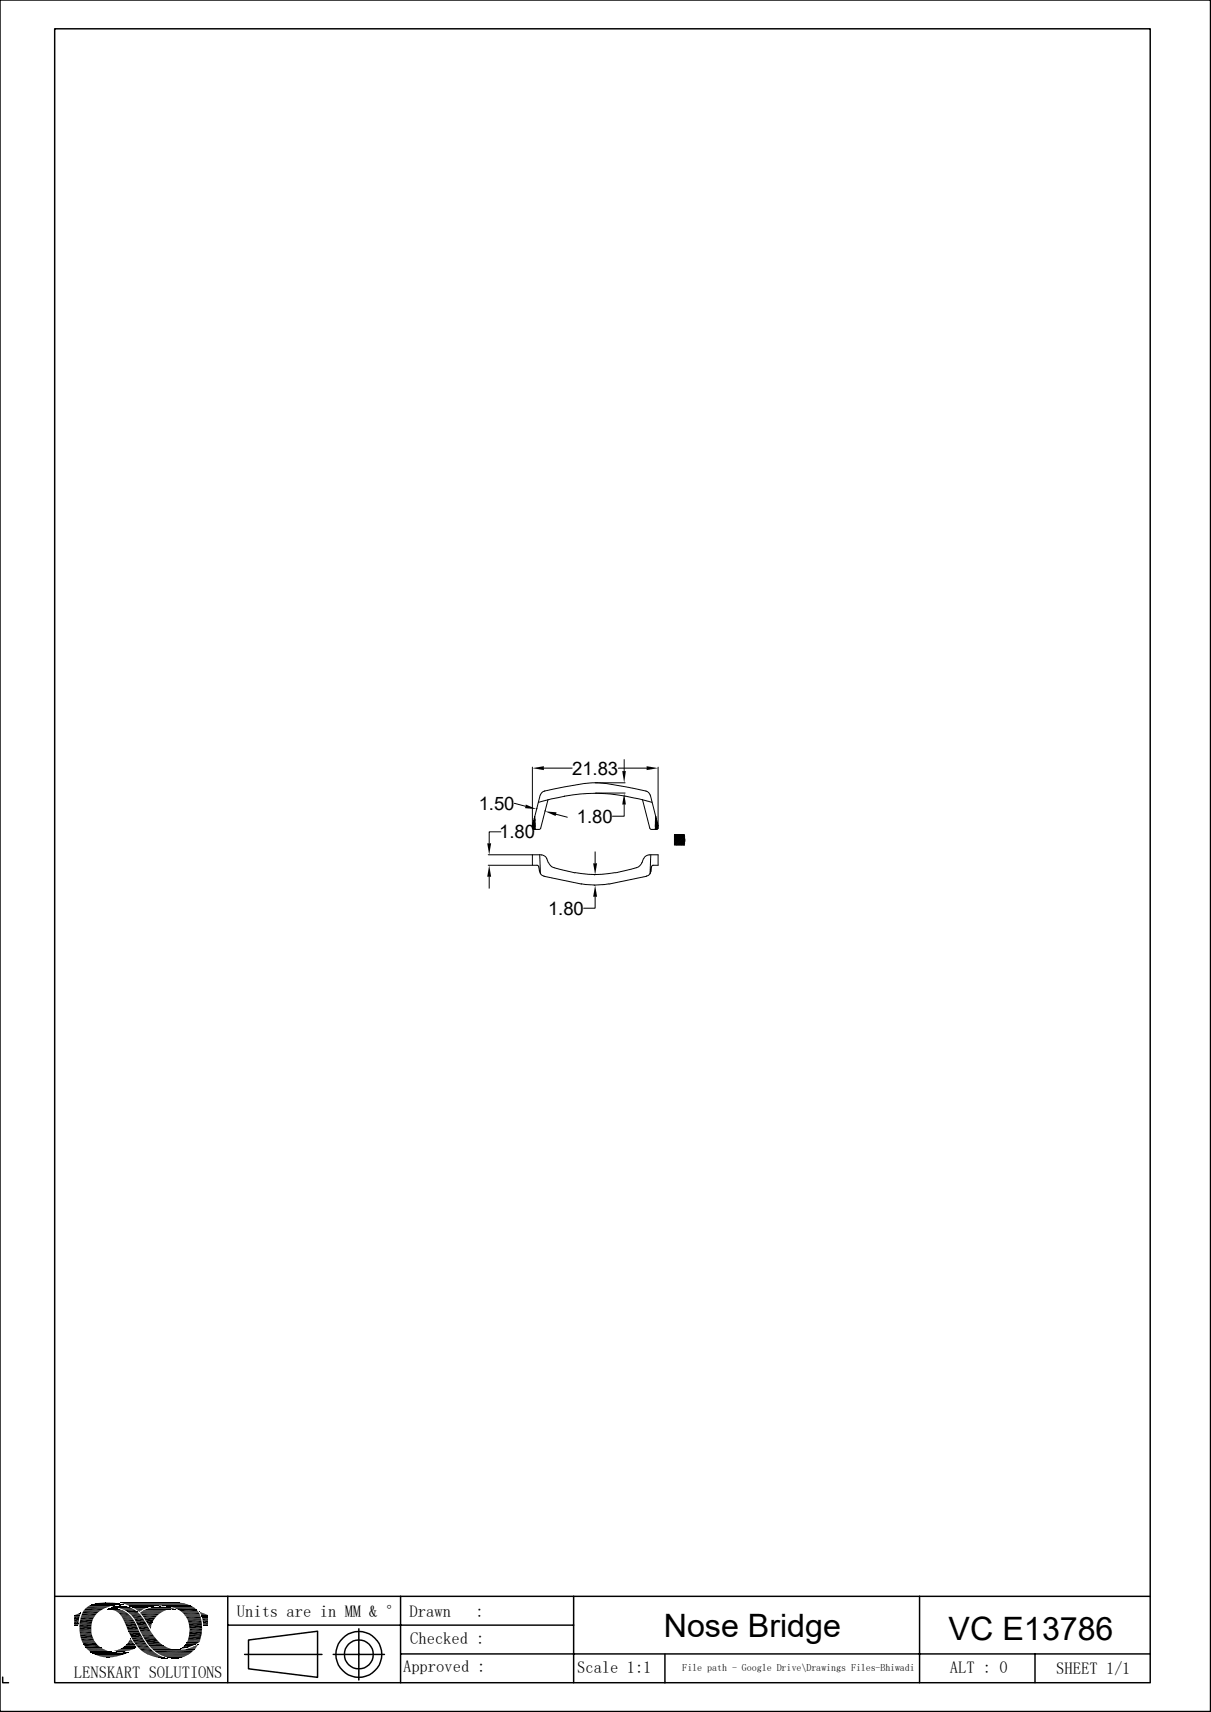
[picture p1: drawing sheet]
<svg xmlns="http://www.w3.org/2000/svg" width="210mm" height="297mm" viewBox="0 0 210 297" stroke-linecap="round" stroke-linejoin="round" font-family="sans-serif">
<g fill="none" stroke="#000" stroke-width=".17">
<path d="M89.2 139.4l1.9 .5M92.3 133.1v10.1M93.7 137.9l-1.4 5.4M94.3 133.3h4.9M94.4 137.2a.98 .98 0 0 0-.7 .7M95 138.7l-1.2 5-.2 .2h-1.1M97.9 138.1a30.5 30.5 0 0 1 14.1 .8l1.1 .3M97.9 138.1l-4.5 1.1M103.3 135.8h5.1M103.3 137.6h5.1M105.1 135.9l-.9-.1a21 21 0 0 0-6.4 .7l-3.4 .7M105.2 135.9l6.9 1.3"/>
<path d="M107.2 133.3h4.9M108.2 139.6v2h-2M108.2 131.8v2M111.4 138.7l1.3 5 .2 .2h1M112 137.2a.98 .98 0 0 1 .7 .7M112.8 137.9l1.3 5.4M114.1 133.1v10.1M84.7 148.3h7.5M84.7 150.1h7.5M84.8 152.1v2M86.9 144.3h-2.1v2M92.3 143.3v.4"/>
<path d="M92.4 143.7l.1 .1M92.7 141.6l.1 .8-.3 .3M92.8 141.7l-.1 .1M92.8 141.9l-.2 .2M92.8 142.4v1.5M92.8 142.2l-.3 .2M92.8 142.6l-.4 .4M92.8 142.8l-.5 .5M92.8 143l-.5 .5M92.8 143.2l-.5 .5M92.8 143.4l-.4 .4M92.8 143.7l-.2 .2"/>
<path d="M93.1 140.2v.1M93.6 151.2l.3 .5 .5 .3M93.6 148.3l.1 3.3M93.9 148.3l.5 .2a1.66 1.66 0 0 1 .7 1.1M93.9 148.3h-1.6v1.8l1 .1 .3 1M94.3 152l6.5 1.4M94.6 140.6l-.1 .1M95.1 149.6a1.98 1.98 0 0 0 1.9 1.2l2.7 .6M96.4 141.3l2 .5M99.7 151.4a18.4 18.4 0 0 0 7 0M100.8 153.3l2.4 .2 2.4-.2M103 151.8h.2"/>
<path d="M103 153.6h.2M103.2 155.6v2h-2M103.2 147.8v2M111.6 149a2.13 2.13 0 0 1-2.1 1.8l-2.7 .6M112.1 152l-6.5 1.4M112.6 148.3h1.5v1.8l-1 .1-.2 1M112.6 148.3l-.6 .2-.4 .5M112.9 151.2l-.3 .5-.5 .3M112.9 148.3l-.2 3.3M113.6 143.7l.2 .2M113.6 143.4l.4 .4M113.6 143.2l.5 .5"/>
<path d="M113.6 143l.5 .5M113.6 142.8l.5 .5M113.6 142.6l.4 .4M113.7 142.2l.2 .2M113.7 141.9l.1 .2M113.7 142.4v1.5M113.7 141.7v.1M113.7 141.6v.8l.3 .3M114.1 143.7l-.2 .1M114.1 143.3v.4M117 144.8h1.7v1.8h-1.7zM117.1 144.8l-.1 .1"/>
<path d="M117.3 144.8l-.3 .3M117.5 144.8l-.5 .5M117.7 144.8l-.7 .8M118 144.8l-1 1M118.2 144.8l-1.2 1.2M118.4 144.8l-1.4 1.5M118.6 144.8l-1.6 1.7M118.7 144.9l-1.6 1.7M118.7 146.6h-.1M118.7 145.2l-1.4 1.4M118.7 145.4l-1.2 1.2M118.7 146.3l-.3 .3"/>
<path d="M118.8 145.6l-1.1 1M118.8 145.8l-.9 .8M118.8 146l-.6 .6M14.3 279.9h2.5M14.5 279.4h3M14.9 279h3.4M15.2 278.7h3.9M15.4 278.6h4.1M15.5 278.5h4.2M15.9 278.4h5.5M15.9 278.4h5.4M16 278.3h5.2"/>
<path d="M16.2 278.3h4.8M16.4 278.2h4.3M16.6 278.2h3.9M17 278.1h3.1M17.1 278.1h2.9M18.5 279.2h2.2M18.7 279.2h2.1M19.3 278.8h3.1M19.3 278.8h3M19.3 278.8h3.2M19.4 278.7h2.7M19.7 278.7h2.2"/>
<path d="M20.1 278.5h-4.5M20.1 278.9h2.7M20.8 279h2M20.8 279.1h2.4M20.9 278h9.8M20.9 278h10.3M20.9 278.1h10.6M21.1 278.1h10.9M21.1 278.4h-5.4M21.4 278.2h10.8M21.5 278.3h10.9M21.8 278.3h10.7"/>
<path d="M21.8 278.4h10.9M22 278.4h10.9M22.1 278.5h11M22.4 278.6h10.7M22.4 278.6h5M22.5 278.6h4.4M22.5 278.7h4.2M22.8 278.8h3.2M23 278.9h2.6M23.2 279h2.2M24.3 279.8h3.7M24.3 279.8h3.6"/>
<path d="M24.3 279.9h3.5M24.4 279.7h3.8M24.6 279.6h3.6M24.6 279.5h4M24.8 279.4h3.9M24.9 279.3h4.2M25.2 279.2h4.2M25.5 279.1h4.8M25.7 278.8l-2.8 .1M25.7 279h4.4M25.8 279h4.2M26.1 278.9h3.6"/>
<path d="M26.3 278.9h3.2M26.6 278.8h2.6M26.8 278.8h2.2M28.2 278.6h5M28.9 278.6h4.3M28.9 278.7h4.5M29.6 278.8h4M29.9 278.9h3.8M30.2 279h3.7M30.4 279.2h-5.1M30.6 279.1h3.4M30.7 279.2h3.4"/>
<path d="M31.4 279.7h3.1M31.6 279.8h2.9M13.8 282.3h2M13.8 282.8h2M13.8 283h2M13.8 283.1h2M13.8 283.5h2.1M13.9 281h2.2M14 280.5h2.4M14 284.2h2.2M14.2 284.7h2.2M14.5 285.3h2.3"/>
<path d="M14.9 285.8h2.6M14.9 285.9h2.7M14.9 285.9h2.8M15 286h2.8M15.1 286.1h3M15.2 286.3h3.3M15.4 286.4h3.1M15.5 286.4h3.5M15.6 286.6h3.8M15.7 286.6h3.7M15.7 286.6h4.2M15.8 286.7h4.4"/>
<path d="M15.8 286.7h5.3M15.9 286.8h6.2M16.1 286.9h5.8M16.1 286.9h5.7M16.2 287h5.5M16.4 287h5.1M16.5 287.1h4.8M16.6 287.1h4.5M16.9 287.3h4M17.2 287.3h3.2M17.4 287.4h2.9M19.8 286.4h2.7"/>
<path d="M19.8 286.4h2.4M20 286.3h2.6M20.2 286.2h2.7M20.6 286.2h2.5M20.7 286.1h2.6M21 286h2.4M21 285.9h2.6M21.4 285.7h2.2M21.5 285.7h2.1M21.5 285.6h2.1M23.6 285.8h-2.3M24.6 280.2h2.7"/>
<path d="M24.9 280.6h2.1M25 286.8h2.1M25.6 287.1h2M25.6 285.2h2.4M25.9 285.5h2.5M25.9 285.6h2.7M26 285.7h2.8M26.1 285.8h3M26.2 285.9h3.1M26.3 286h3.3M26.4 286.1h3.4M26.4 286.1h3.7"/>
<path d="M26.5 286.2h4.1M26.5 286.2h4.7M26.6 286.3h7.1M26.6 286.3h7M27.1 286.7h6.1M27.3 286.9h5.7M27.5 286.9h5.4M27.5 287h5.4M27.7 287.1h5M28 287.2h4.4M28.3 287.3h3.9M28.5 287.5h3.5"/>
<path d="M29 287.5h2.6M29.1 287.6h2.5M31.2 286.2h2.5M31.9 280.1h2.7M32 280.2h2.7M32 280.3h2.7M32.1 280.4h2.7M32.2 280.4h2.6M32.2 280.5h2.6M32.4 280.9h2.5M32.4 284.8h2.2M32.4 284.9h2.2"/>
<path d="M32.4 284.9h2.1M32.4 285h2.1M32.5 284.7h2.2M32.6 284.6h2.1M32.6 284.7h2.1M32.6 284.5h2.1M32.7 281.5h2.3M32.7 283.9h2.2M32.9 282.5h2.2"/>
</g>
<g fill="#000">
<path d="M91.2 139.6l1.8 .8-1.9-.2zM92.3 133.3l2-.4v.7zM107.9 133.8h.6l-.3 2zM108.2 137.6l.3 2h-.6zM112.1 132.9l2 .4-2 .3zM84.8 150.1l.4 2h-.7zM84.5 146.3h.7l-.4 2zM94.5 140.8l2 .1-.1 .7zM102.9 149.8h.6l-.3 2zM103.2 153.6l.3 2h-.6zM13.4 280l.4-.1 .1 .1zM13.8 279.9h.2l-.1 .1z"/>
<path d="M13.8 279.9h.2zM17.8 278h1.6zM18.2 278h1.2zM18.6 279.1h2zM18.7 279.1h1.9zM18.8 279.1h1.7zM18.8 279.1h1.6zM18.9 279.1h1.5zM19 279.1h1zM18.9 279.1h1.2zM19 279.1h1.1zM19.1 279.1h.9z"/>
<path d="M19.1 279.2l1.9 .1zM19.1 279.1h.8zM19.3 279.1h.6zM19.5 279.3l1.8 .1zM19.3 279.1h.5zM19.6 279l.2 .1zM19.6 279h.1zM19.7 279.4h1.6zM19.9 279.4l1.7 .2h-1.4zM19.9 279.4h1.4l.3 .2zM20 278.7h1.8zM20 278.7h1.7z"/>
<path d="M20.1 278.6l1.6 .1zM20.2 279.6l1.7 .1h-1.5zM20.2 279.6h1.4l.3 .1zM20.1 278.6h1.4zM20.4 278.6h1.1zM20.4 279.7l1.6 .1zM20.5 279.8l1.8 .2h-1.5zM20.5 279.8h1.5l.3 .2zM20.7 278.6h.3zM20.4 278.6h.8zM20.7 278.6h.5zM21.1 278.4h.3z"/>
<path d="M21.3 279.2h1.9zM22 279.5l1.8 .1zM22.1 279.6h1.7zM22.1 279.6l1.8 .1zM22.2 279.7l1.9 .2h-1.7zM22.2 279.7h1.7l.2 .2zM22.4 279.9l1.9 .2h-1.7zM22.4 279.9h1.7l.2 .2zM23.2 279h1.9zM23.3 279l1.8 .1zM23.4 279.1h1.6zM23.4 279.1h1.7z"/>
<path d="M23.5 279.1h1.4zM23.5 279.1h1.5zM23.5 279.1l1.3 .1zM23.6 279.2l.9 .2h-.7zM23.6 279.2h1.2l-.3 .2zM23.8 279.4h.6zM23.8 279.4h.7zM23.9 279.4l.4 .2zM23.9 279.4h.5l-.1 .2zM24.1 279.6l.1 .1zM24.1 279.6h.2zM27.1 278.8h1.9z"/>
<path d="M27.1 278.8h1.8zM27.7 278.8h1.2zM27.7 278.8h.7zM29.9 279.2h.5zM30 279.2h.4zM30.3 279.2h.1zM30.4 278h.2zM34.7 279.7h.1zM34.7 279.7l.4 .1h-.4zM34.7 279.7l.4 .1zM34.7 279.8l.8 .2h-.7zM34.7 279.8l.8 .2z"/>
<path d="M34.8 280l1.1 .1h-1.1zM34.8 280h.7l.4 .1zM12.9 280.2h.9zM12.9 280.2l.9 .1zM12.9 280.3l.9 .1h-.9zM12.9 280.3h.9v.1zM12.9 280.4l.8 .4h-.8zM12.9 280.4h.9l-.1 .4zM12.9 280.8h.8zM12.9 280.8l.7 .5h-.7zM12.9 280.8h.8l-.1 .5zM12.9 281.3l.7 .4h-.7z"/>
<path d="M12.9 281.3h.7v.4zM12.9 281.7h.7zM12.9 281.7l.7 .2h-.7zM12.9 281.7h.7v.2zM12.9 281.9h.7zM12.9 281.9h.6zM12.9 281.9l.6 .1zM13 280.2h.9zM13.2 280.1l.7 .1zM13.2 280.1h.7zM13.4 280h.5zM13.8 282.3l2 .4h-2z"/>
<path d="M13.8 282.3h2v.4zM17.8 287.4l1.8 .1zM17.8 287.4h1.9zM17.9 287.5h1.1zM17.9 287.5h1.7zM18.4 287.5h.6zM18.6 287.5h.4zM19.9 286.4l1.9 .1zM19.9 286.4h2zM20.1 286.5h1.4zM20.1 286.5h1.7zM20.2 286.5h1.1z"/>
<path d="M20.2 286.5h1.3zM20.5 286.5h.7zM20.5 286.5h.8zM20.8 280l1.7 .2h-1.5zM20.8 280h1.5l.2 .2zM20.8 286.5h.3zM20.8 286.5h.4zM20.9 286.5h.2zM21 280.2l1.7 .3h-1.6zM21 280.2h1.5l.2 .3zM21.1 280.5h1.7zM21.2 280.5l1.7 .2h-1.7z"/>
<path d="M21.2 280.5h1.6l.1 .2zM21.2 280.7l1.8 .1h-1.7zM21.2 280.7h1.7l.1 .1zM21.3 280.8l1.8 .2h-1.7zM21.3 280.8h1.7l.1 .2zM21.4 281l1.8 .1zM21.4 281.1l1.9 .2h-1.8zM21.4 281.1h1.8l.1 .2zM21.1 286.7h1zM21.4 286.7h.8zM21.5 286.7h.7zM21.5 281.3l1.9 .1z"/>
<path d="M21.6 281.4l1.9 .3h-1.8zM21.6 281.4h1.8l.1 .3zM21.6 285.6l2 .1zM21.6 285.6h1.9zM21.7 281.7l2 .5h-1.8zM21.7 281.7h1.8l.2 .5zM21.7 285.5l1.8 .1zM21.7 286.7h.5zM21.7 285.5h1.8zM21.8 285.5h1.7zM21.8 286.7h.4zM21.9 286.7h.3z"/>
<path d="M21.9 282.2l2.1 .5h-1.9zM21.9 282.2h1.8l.3 .5zM21.9 285.3h1.4zM21.9 285.3l1.6 .2h-1.7zM21.9 285.3h1.4l.2 .2zM22.1 286.6h.2zM22.1 282.7l1.9 .1zM22.1 286.6h.3zM22.2 282.8l1.9 .1zM22.2 282.9l1.9 .1zM22.2 284.9l.9 .1zM22.2 285l1.1 .3h-1.4z"/>
<path d="M22.2 285h.9l.2 .3zM22.3 283h1.8zM22.3 283l1.9 .2h-1.8zM22.3 283h1.8l.1 .2zM22.4 283.2l2.3 .9h-1.9zM22.4 283.2h1.8l.5 .9zM22.4 284.7l.7 .2h-.9zM22.4 284.7h.5l.2 .2zM22.5 284.6l.4 .1h-.5zM22.5 284.6h.3l.1 .1zM22.6 284.4h.1zM22.6 284.4l.2 .2h-.3z"/>
<path d="M22.6 284.4l.2 .2zM22.6 280.1l1.9 .2h-1.6zM22.6 280.1h1.7l.2 .2zM22.9 280.3l1.8 .4h-1.5zM22.9 280.3h1.6l.2 .4zM23.2 280.7l1.6 .1zM23.2 280.8l1.9 .4h-1.6zM23.2 280.8h1.6l.3 .4zM23.5 281.2l1.6 .1zM23.5 281.3l2 .7h-1.6zM23.5 281.3h1.6l.4 .7zM23.9 282l1.7 .2h-1.6z"/>
<path d="M23.9 282h1.6l.1 .2zM24 282.2l1.9 .5h-1.7zM24 282.2h1.6l.3 .5zM24.2 282.7l1.9 .3h-1.8zM24.2 282.7h1.7l.2 .3zM24.3 283l1.9 .1zM24.4 283.1l1.8 .1zM24.4 283.2l1.9 .1zM24.5 283.3h1.8zM24.5 283.3l1.9 .1zM24.6 283.4l1.9 .1h-1.9zM24.6 283.4h1.8l.1 .1z"/>
<path d="M24.6 283.5l1.9 .1zM24.9 280.6l2 .1zM25 280.7l1.6 .4h-1.4zM25 280.7h1.9l-.3 .4zM25.1 284.4l2.5 .5h-2.2zM25.1 284.4h2l.5 .5zM25.2 281.1l1.2 .4h-.9zM25.2 281.1h1.4l-.2 .4zM25.3 286.9l2 .1h-1.7zM25.3 286.9h1.8l.2 .1zM25.5 281.5h.9zM25.5 281.5l.7 .4h-.5z"/>
<path d="M25.5 281.5h.9l-.2 .4zM25.7 281.9l.5 .2h-.4zM25.7 281.9h.5v.2zM25.8 282.1l.4 .1h-.3zM25.8 282.1h.4v.1zM25.9 282.2l.3 .3zM25.9 282.2h.3v.3zM26.1 282.5l.1 .1zM26.1 287.2l1.7 .1zM26.3 287.3l1.9 .2h-1.2zM26.3 287.3h1.5l.4 .2zM27 287.5h1.3z"/>
<path d="M27.1 287.5l1.4 .1zM27.6 287.6h1zM27.6 287.6l1.1 .1zM27.8 287.7h1.1zM28 287.7h.9zM28.1 287.7h.9zM28.5 287.7h.5zM28.7 287.7h.3zM28.8 287.7h.2zM29.1 287.5l2 .2h-1.4zM29.7 287.7h1.3zM29.7 287.7h1.4z"/>
<path d="M30 287.7h.8zM30 287.7h1zM30.1 287.7h.4zM30.1 287.7h.7zM30.2 287.7h.3zM31.3 286h.2zM31.3 286h.3zM31.3 286h.4zM31.4 286h.5zM31.4 286l.2-.2 .3 .2zM31.6 285.8h.8l-.5 .2zM31.6 285.8h.9z"/>
<path d="M31.6 285.8h1zM31.6 285.8h.8zM31.7 285.8h.9zM31.7 285.8h1zM31.9 286.2h1.8zM32 285.5l.7 .3h-1zM32 285.5h1.3l-.6 .3zM32 285.5h1.3zM32 285.5h1.4zM32.1 286.1h1.7zM32.2 286.1h1.6zM32.2 285.2h1.8z"/>
<path d="M32.2 285.2l1.2 .3h-1.4zM32.2 285.2h1.8l-.6 .3zM32.3 285l1.9 .1zM32.3 285h2zM32.3 285.1l1.7 .1h-1.8zM32.3 285.1h1.9l-.2 .1zM32.3 286.1h1.5zM32.4 285h2zM32.4 284.9l2 .1h-2zM32.6 286h1.3zM32.7 281.6l2.3 .5h-2.2zM32.7 281.6h2.3v.5z"/>
<path d="M32.7 284l2 .5h-2.1zM32.7 284h2.1l-.1 .5zM32.8 286h1.1zM32.9 283l2.1 .5h-2.2zM32.9 283h2.1v.5zM32.9 285.9h1.1zM33.1 285.8h.9zM33.3 285.8h.7zM33.4 285.7h.7zM33.4 285.7l.2-.1 .5 .1zM33.6 285.6h.5v.1zM33.6 285.6l.4-.1 .1 .1z"/>
<path d="M34 285.5h.2l-.1 .1zM34 285.5l.2-.1v.1zM34.2 285.4h.1l-.1 .1zM34.2 285.4l.1-.1zM34.8 280.1l1.2 .1zM34.9 280.2h1.1zM34.9 280.2h1.2zM34.9 280.2l1.2 .1zM34.9 280.3l1.2 .1h-1.1zM34.9 280.3h1.2v.1zM35 280.4h1.1zM35 280.4l1.1 .2h-1z"/>
<path d="M35 280.4h1.1v.2zM35.1 280.6h1zM35.1 280.6l1 .1zM35.1 280.7l1 .1zM35.1 280.8l1 .3h-1zM35.1 280.8h1v.3zM35.1 281.1h1zM35.1 281.1l1 .5h-.9zM35.1 281.1h1v.5zM35.2 281.6l.9 .2h-.9zM35.2 281.6h.9v.2zM35.2 281.8l.9 .2h-.8z"/>
<path d="M35.2 281.8h.9v.2zM35.3 282h.8zM35.4 282h.7zM35.5 282l.6 .1zM35.9 282.1h.2z"/>
</g>
<g fill="none" stroke="#000" stroke-width=".25">
<path d="M0 0h209.9v296.9h-209.9zM9.5 5h190v286.9h-190zM9.5 276.9h190M14.3 279.7h2.8M39.5 276.9v15M69.5 276.9v15M99.5 276.9v15M159.5 276.9v15M.5 291v.9h1M13.8 283.3h2.1M14.5 285.5h2.6M24.2 286.1h2.1"/>
<path d="M24.4 280.1h3.2M24.6 283.8h2.1M24.8 284h2.1M25.7 285.4h2.7M32.5 281.1h2.4M32.6 281.3h2.4M32.9 282.7h2.2M39.5 281.9h60M42.4 287h13.4M43.1 284.5l12-1.5v8l-12-1.5zM57.8 287h8.9M62.2 282.6v8.9"/>
<path d="M69.5 286.9h130M115.3 287v5M179.5 286.9v5"/>
<circle cx="62.2" cy="287" r="2.51"/>
<circle cx="62.2" cy="287" r="4"/>
</g>
<g fill="none" stroke="#000" stroke-width=".21">
<path d="M14.4 279.5h3M15 278.8h3.9M31.7 279.9h2.9M13.8 281.5h2.2M13.8 281.7h2.1M14.1 280.4h2.4M14.2 284.9h2.4M14.7 285.7h2.7M23.5 285.4h2.1M24 285.9h2M24.4 286.4h2.1M24.7 286.6h2.1"/>
<path d="M24.9 284.2h2.2M32.9 282.9h2.1"/>
</g>
<path d="M14.6 279.2h3.5M30.9 279.4h3.4M13.9 284h2.2M14.1 280.1h2.7M14.4 285.2h2.4M22.8 284.2h2M25.4 285h2.5M32.8 283.7h2.2" fill="none" stroke="#000" stroke-width=".34"/>
<path d="M21.4 279.4h2.3M13.9 283.7h2.1M22.9 284.5h2.2M23.1 284.8h2.1M23.3 285.1h2.1M23.7 285.6h2.2M24.7 280.4h2.6M26.7 286.5h6.8M32.3 280.6h2.5" fill="none" stroke="#000" stroke-width=".3"/>
<path d="M13.8 281.2h2.3M13.9 280.8h2.4M14.1 284.5h2.2" fill="none" stroke="#000" stroke-width=".38"/>
<path d="M13.8 282h2.1M32.8 282.3h2.3" fill="none" stroke="#000" stroke-width=".42"/>
<g font-size="5.6">
<text x="115.1" y="283.9">Nose Bridge</text>
<text x="164.5" y="284.5">VC E13786</text>
</g>
<g font-size="3.2">
<text x="99.2" y="134.4">21.83</text>
<text x="83" y="140.5">1.50</text>
<text x="100" y="142.7">1.80</text>
<text x="86.6" y="145.4">1.80</text>
<text x="95" y="158.7">1.80</text>
</g>
<g font-size="2.9">
<text x="41.1" y="280.6">Units are in MM &amp; °</text>
<text x="71" y="280.6">Drawn</text>
<text x="82.5" y="280.6">:</text>
<text x="71.1" y="285.2">Checked :</text>
<text x="12.8" y="291.1">LENSKART SOLUTIONS</text>
<text x="69.9" y="290.1">Approved :</text>
<text x="100.1" y="290.3">Scale 1:1</text>
<text x="164.7" y="290.3">ALT : 0</text>
<text x="183.2" y="290.4">SHEET 1/1</text>
</g>
<text font-size="1.7" x="118.3" y="289.9">File path - Google Drive\Drawings Files-Bhiwadi</text>
</svg>
